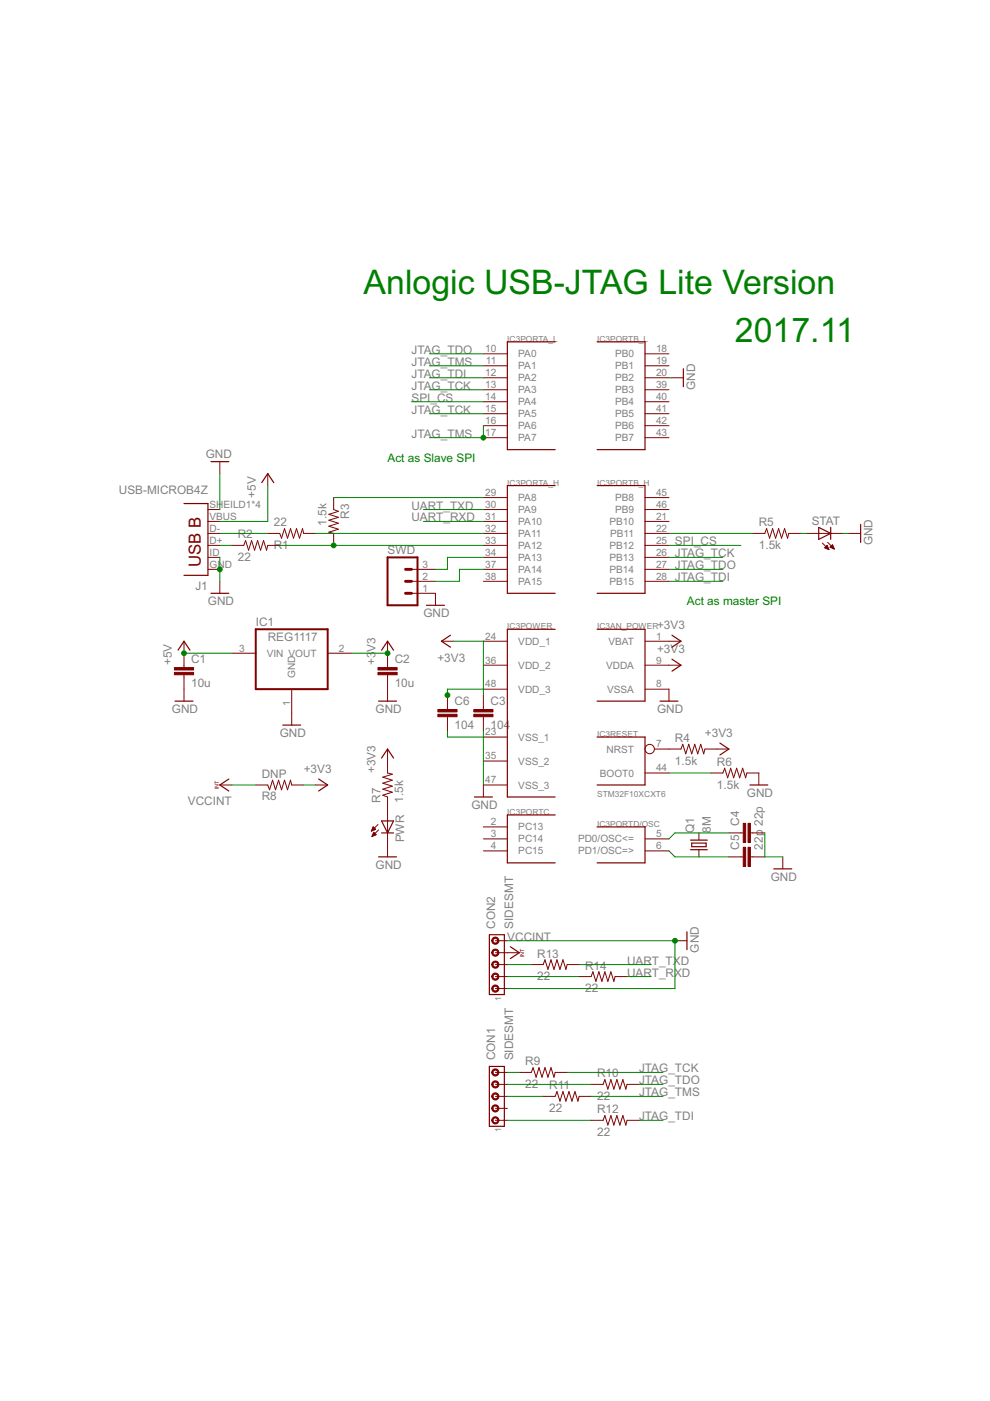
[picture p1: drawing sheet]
<svg xmlns="http://www.w3.org/2000/svg" width="210mm" height="297mm" viewBox="0 0 210 297" stroke-linecap="round" stroke-linejoin="round" font-family="sans-serif">
<g fill="none" stroke="#800000" stroke-width=".25">
<path d="M117.7 72.5h-10.1v22.8h10.1M126.6 72.5h10.2v22.8h-10.2M144.9 78.2v3.8M44.7 97.9h3.8M39 106.8h5.1v15.2h-5.1M55.5 102.3l1.3-1.9 1.2 1.9M117.7 103h-10.1v22.8h10.1M126.6 103h10.2v22.8h-10.2M173.6 111.8l2.5 1.3-2.5 1.3zM176.1 111.8v2.6M182.5 111.2v3.8M37.7 137.9l1.3-1.9 1.3 1.9"/>
<path d="M44.7 125.8h3.8M80.9 137.9l1.3-1.9 1.2 1.9M90.4 128.3h3.8M95.5 134.7l-1.9 1.3 1.9 1.2M117.7 133.4h-10.1v35.6h10.1M126.6 133.4h10.2v15.3h-10.2M142.5 134.7l1.9 1.3-1.9 1.2M142.5 139.8l1.9 1.2-1.9 1.3M37.1 148.7h3.8M59.9 153.7h3.9M80.3 148.7h3.8M126.6 156.3h10.2v10.1h-10.2"/>
<path d="M139.9 148.7h3.8M152.6 157.5l1.9 1.3-1.9 1.3M48.5 165.2l-1.9 1.2 1.9 1.3M67.6 165.2l1.9 1.2-1.9 1.3M80.9 160.7l1.3-1.9 1.2 1.9M80.9 174.1h2.5l-1.2 2.5zM80.9 176.6h2.5M100.6 169h3.8M117.7 172.8h-10.1v10.1h10.1M126.6 175.3h10.2v7.6h-10.2M146.4 178.1h3.6M146.7 178.8h3v.7h-3z"/>
<path d="M159 166.4h3.8M80.3 181.7h3.8M103.8 198.2h3.1v12.7h-3.1zM145.6 197.5v3.9M146.4 180.1h3.6M164.1 184.2h3.8M108.2 200.7l1.9 1.3-1.9 1.2M103.8 226.1h3.1v12.7h-3.1z"/>
</g>
<g fill="none" stroke="#800000" stroke-width=".21">
<path d="M102.5 75h5.1M102.5 77.6h5.1M136.8 75h5M136.8 77.6h5M46.6 97.9v2.5M102.5 80.1h5.1M102.5 82.6h5.1M102.5 85.2h5.1M102.5 87.7h5.1M102.5 90.3h5.1M102.5 92.8h5.1M136.8 80.1h5"/>
<path d="M136.8 82.6h5M136.8 85.2h5M136.8 87.7h5M136.8 90.3h5M136.8 92.8h5M142.3 80.1h2.6M44.1 108h2.5M44.1 110.6h2.5M44.1 113.1h2.5M44.1 115.6h2.5M44.1 118.2h2.5M49.1 115.6h2.6l.4-1 .6 2 .6-2 .7 2 .6-2 .6 2 .7-2 .6 2 .3-1h2.5"/>
<path d="M56.8 113.1h2.5l.4 1 .6-2 .7 2 .6-2 .6 2 .7-2 .6 2 .6-2 .3 1h2.5M56.8 100.4v2.6M70.7 105.5v2.5l1.1 .4-2.1 .7 2.1 .6-2.1 .6 2.1 .6-2.1 .7 2.1 .6-2.1 .6 1 .3v2.5M102.5 105.5h5.1M102.5 108h5.1M102.5 110.6h5.1M102.5 113.1h5.1M102.5 115.6h5.1M102.5 118.2h5.1M136.8 105.5h5M136.8 108h5M136.8 110.6h5"/>
<path d="M136.8 113.1h5M136.8 115.6h5M136.8 118.2h5M159.6 113.1h2.6l.3-1 .7 2 .6-2 .6 2 .7-2 .6 2 .6-2 .7 2 .2-1h2.6M171 113.1h7.7M174.3 115.1l1.4 1.4M174.9 116.1l.5-.5 .3 .9zM174.9 116.1h.7M175 116h.5M175 116.2h.6M175.1 115.9h.4M175.3 115.7h.1"/>
<path d="M175.3 116.4h.4M175.5 115l1.4 1.4M175.6 116.5h.1M176 116l.5-.5 .4 .9zM176 116h.7M176.1 115.9h.6M176.2 116.1h.6M176.3 115.7h.3M176.4 115.6h.2M176.5 116.2h.3M176.8 116.4h.1M179.9 113.1h2.6"/>
<path d="M39 136v5.5M44.1 120.7h2.5M46.6 123.3v2.5M49.1 138.5h5.1M69.5 138.5h5M82.2 136v5.5M87.2 120.7h5.1M87.2 123.3h5.1M87.2 125.8h5.1v2.5M93.6 136h2.5M102.5 120.7h5.1M102.5 123.3h5.1"/>
<path d="M102.5 136h5.1M136.8 120.7h5M136.8 123.3h5M136.8 136h7.6M39 143.1v5.6M61.8 146.1v7.6M82.2 143.1v5.6M82.2 158.8v5.1l1 .2-2 .7 2 .6-2 .7 2 .6-2 .6 2 .7-2 .6 1 .4v12.7M94.9 147.4v3M94.9 152v3M102.5 141h5.1M102.5 146.1h5.1"/>
<path d="M102.5 156.3h5.1M102.5 147.4v3M102.5 152v3M136.8 141h7.6M136.8 146.1h5v2.6M138.7 158.8h5.7l.4-1 .6 2 .6-2 .7 2 .6-2 .6 2 .7-2 .6 2 .3-1h5M46.6 166.4h2.5M54.2 166.4h2.6l.3 1 .7-2 .6 2 .7-2 .6 2 .6-2 .7 2 .6-2 .2 1h2.6M66.9 166.4h2.6M78.8 176.2h.1M78.8 176.1h.3M78.9 175.9h.5"/>
<path d="M78.9 175.8h.7M78.9 177.3h.2M79 175.7h.5M79 177.1h.4M79 175.6h.4M79 177h.7M79.1 175.5h.1M79.1 176.9h.6M79.1 175.3h.1M79.1 175.3l-.4 .9M79.1 175.3l.5 .5M79.1 176.8h.5"/>
<path d="M79.2 176.7h.2M79.2 176.5h.1M79.2 176.5l.6 .5-.9 .4zM79.6 175.8l-.9 .4M80.1 174.8l-1.4 1.4M80.3 176l-1.4 1.4M102.5 161.4h5.1M102.5 175.3h5.1M102.5 177.9h5.1M107.6 166.4h-5.1v2.6M136.8 177.9h5M136.8 163.9h5"/>
<path d="M148.2 176.6v1.5M150.7 163.9h2.6l.3-1 .7 2 .6-2 .7 2 .6-2 .6 2 .7-2 .6 2 .2-1h2.6v2.5M154.5 176.6h3.1M159.1 176.6h3.1M102.5 180.4h5.1M105 199.5h2.6M136.8 180.4h5M143.1 199.5h2.5M148.2 180.1v1.6M154.5 181.7h3.1M159.1 181.7h3.1M166 181.7v2.5"/>
<path d="M105 209.6h2.6M105 207.1h2.6M105 204.5h2.6M105 202h5.1M112.6 204.5h2.6l.3-1 .7 2 .6-2 .7 2 .6-2 .6 2 .7-2 .6 2 .2-1h2.6M122.8 207.1h2.5l.4-1.1 .6 2.1 .7-2.1 .6 2.1 .6-2.1 .7 2.1 .6-2.1 .7 2.1 .2-1h2.5M105 237.5h2.6M105 235h2.6M105 232.5h2.6M105 229.9h2.6M105 227.4h2.6M110.1 227.4h2.5l.4-1 .7 2 .6-2 .6 2 .6-2 .7 2 .6-2 .7 2 .2-1h2.5"/>
<path d="M115.2 232.5h2.5l.4-1.1 .6 2.1 .7-2.1 .6 2.1 .6-2.1 .7 2.1 .6-2.1 .6 2.1 .3-1h2.5M125.3 237.5h2.6l.3-1 .7 2 .6-2 .7 2 .6-2 .6 2 .7-2 .6 2 .2-1h2.6M125.3 229.9h2.6l.3-1 .7 2 .6-2 .7 2 .6-2 .6 2 .7-2 .6 2 .2-1h2.6"/>
<circle cx="137.8" cy="158.8" r=".99"/>
</g>
<g fill="#800000" stroke="#800000" stroke-width=".21">
<path d="M100.5 151.4h4v.6h-4z"/>
<path d="M100.5 150.4h4v.5h-4z"/>
<path d="M158.6 174.6h.5v4h-.5z"/>
<path d="M157.6 174.6h.5v4h-.5z"/>
<path d="M158.6 179.6h.5v4.1h-.5z"/>
<path d="M157.6 179.6h.5v4.1h-.5z"/>
<path d="M37 142.6h4v.5h-4z"/>
<path d="M37 141.5h4v.5h-4z"/>
<path d="M80.1 142.6h4.1v.5h-4.1z"/>
<path d="M80.1 141.5h4.1v.5h-4.1z"/>
<path d="M92.8 151.4h4.1v.6h-4.1z"/>
<path d="M92.8 150.4h4.1v.5h-4.1z"/>
</g>
<path d="M82.2 118.2h6.3v10.1h-6.3zM54.2 133.4h15.3v12.7h-15.3z" fill="none" stroke="#800000" stroke-width=".42"/>
<g fill="#800000" stroke="#800000" stroke-width=".21">
<path d="M104.4 237a.75 .75 0 0 1 1.2 .1 .75 .75 0 0 1-.4 1.1 .75 .75 0 0 1-.9-.7h.2a.51 .51 0 0 1 .7-.4 .51 .51 0 0 1 .2 .8 .51 .51 0 0 1-.9-.2v-.2h-.2z" fill-rule="evenodd"/>
<path d="M104.4 234.5a.75 .75 0 0 1 1.2 .1 .75 .75 0 0 1-.4 1.1 .75 .75 0 0 1-.9-.7h.2a.51 .51 0 0 1 .7-.4 .51 .51 0 0 1 .2 .8 .51 .51 0 0 1-.9-.2v-.2h-.2z" fill-rule="evenodd"/>
<path d="M104.4 232a.75 .75 0 0 1 1.2 0 .75 .75 0 0 1-.4 1.2 .75 .75 0 0 1-.9-.7h.2a.51 .51 0 0 1 .7-.5 .51 .51 0 0 1 .2 .9 .51 .51 0 0 1-.9-.3v-.1h-.2z" fill-rule="evenodd"/>
<path d="M104.4 229.4a.76 .76 0 0 1 1.3 .1 .76 .76 0 0 1-.4 1.1 .76 .76 0 0 1-1-.7h.2a.51 .51 0 0 1 .7-.4 .51 .51 0 0 1 .2 .8 .51 .51 0 0 1-.9-.2v-.2h-.2z" fill-rule="evenodd"/>
<path d="M104.4 226.9a.76 .76 0 0 1 1.3 0 .76 .76 0 0 1-.4 1.2 .76 .76 0 0 1-1-.7h.2a.51 .51 0 0 1 .7-.5 .51 .51 0 0 1 .2 .9 .51 .51 0 0 1-.9-.3v-.1h-.2z" fill-rule="evenodd"/>
<path d="M104.4 209.1a.76 .76 0 0 1 1.3 .1 .76 .76 0 0 1-.4 1.1 .76 .76 0 0 1-1-.7h.2a.51 .51 0 0 1 .8-.4 .51 .51 0 0 1 .1 .8 .51 .51 0 0 1-.9-.2v-.2h-.2z" fill-rule="evenodd"/>
<path d="M104.4 206.6a.76 .76 0 0 1 1.3 0 .76 .76 0 0 1-.4 1.2 .76 .76 0 0 1-1-.7h.2a.51 .51 0 0 1 .8-.5 .51 .51 0 0 1 .1 .9 .51 .51 0 0 1-.9-.3v-.1h-.2z" fill-rule="evenodd"/>
<path d="M104.4 204a.76 .76 0 0 1 1.3 .1 .76 .76 0 0 1-.4 1.1 .76 .76 0 0 1-1-.7h.2a.51 .51 0 0 1 .8-.4 .51 .51 0 0 1 .1 .8 .51 .51 0 0 1-.9-.2v-.2h-.2z" fill-rule="evenodd"/>
<path d="M104.4 201.5a.76 .76 0 0 1 1.2 0 .76 .76 0 0 1-.3 1.2 .76 .76 0 0 1-1-.7h.2a.51 .51 0 0 1 .8-.4 .51 .51 0 0 1 .1 .8 .51 .51 0 0 1-.9-.2v-.2h-.2z" fill-rule="evenodd"/>
<path d="M104.4 198.9a.76 .76 0 0 1 1.2 .1 .76 .76 0 0 1-.3 1.1 .76 .76 0 0 1-1-.6h.2a.51 .51 0 0 1 .8-.5 .51 .51 0 0 1 .1 .9 .51 .51 0 0 1-.9-.3v-.1h-.2z" fill-rule="evenodd"/>
</g>
<path d="M86 120.7h1.2M86 123.3h1.2M86 125.8h1.2" fill="none" stroke="#800000" stroke-width=".61"/>
<g fill="none" stroke="#008000" stroke-width=".21">
<path d="M91.1 75h11.4M91.1 77.6h11.4M87.2 85.2h15.3M91.1 80.1h11.4M91.1 82.6h11.4M91.1 87.7h11.4M102.5 90.3v2.5h-11.4M141.8 80.1h.5M46.6 113.1h10.2M46.6 100.4v7.6M46.6 118.2v5.1M46.6 115.6h2.5"/>
<path d="M56.8 103v7.6h-10.2M59.3 115.6h43.2M66.9 113.1h35.6M70.7 105.5h31.8M89.8 110.6h12.7M89.8 108h12.7M102.5 118.2h-7.6v2.5h-2.6M141.8 113.1h17.8M141.8 115.6h15.3M141.8 118.2h11.5M169.8 113.1h1.2M178.7 113.1h1.2"/>
<path d="M39 138.5h10.1M74.5 138.5h7.7M96.1 136h6.4v11.4M102.5 120.7h-5.1v2.6h-5.1M141.8 120.7h11.5M141.8 123.3h11.5M94.9 155v1.3h7.6M102.5 155v11.4M102.5 146.1h-7.6v1.5M49.1 166.4h5.1M64.4 166.4h2.5M141.8 163.9h8.9"/>
<path d="M154.5 176.6h-11.4l-1.3 1.3M162.2 176.6v5.1h3.8M107.6 199.5h35.5v10.1h-35.5M141.8 180.4l1.3 1.3h11.4M107.6 204.5h5M107.6 207.1h15.2M122.8 204.5h15.2M132.9 207.1h5.1M107.6 229.9h17.7M107.6 232.5h7.6M107.6 237.5h17.7M107.6 227.4h2.5"/>
<path d="M120.2 227.4h20.4M125.3 232.5h15.3M135.5 229.9h5.1M135.5 237.5h5.1"/>
</g>
<g fill="#008000" stroke="#008000" stroke-width=".21">
<circle cx="46.6" cy="120.7" r=".51"/>
<circle cx="143.1" cy="199.5" r=".51"/>
<circle cx="94.9" cy="147.4" r=".51"/>
<circle cx="82.2" cy="138.5" r=".51"/>
<circle cx="70.7" cy="115.6" r=".51"/>
<circle cx="102.5" cy="92.8" r=".51"/>
<circle cx="39" cy="138.5" r=".51"/>
</g>
<g font-size="8" fill="#008000">
<text x="77.1" y="62.3">Anlogic USB-JTAG Lite Version</text>
<text x="155.8" y="72.5">2017.11</text>
</g>
<text font-size="4" fill="#800000" x="42.6" y="120.3" transform="rotate(-90 42.6 120.3)">USB B</text>
<g font-size="2.8" fill="#808080">
<text x="87.2" y="75">JTAG_TDO</text>
<text x="87.2" y="77.6">JTAG_TMS</text>
<text x="87.2" y="80.1">JTAG_TDI</text>
<text x="87.2" y="82.6">JTAG_TCK</text>
<text x="147.4" y="82.6" transform="rotate(-90 147.4 82.6)">GND</text>
<text x="87.2" y="87.7">JTAG_TCK</text>
<text x="87.2" y="85.2">SPI_CS</text>
<text x="87.2" y="92.8">JTAG_TMS</text>
<text x="43.6" y="97.1">GND</text>
<text x="25.2" y="104.7">USB-MICROB4Z</text>
<text x="54.2" y="105.5" transform="rotate(-90 54.2 105.5)">+5V</text>
<text x="58" y="111.6">22</text>
<text x="69.2" y="111.5" transform="rotate(-90 69.2 111.5)">1.5k</text>
<text x="74" y="110" transform="rotate(-90 74 110)">R3</text>
<text x="87.2" y="108">UART_TXD</text>
<text x="87.2" y="110.6">UART_RXD</text>
<text x="160.9" y="111.6">R5</text>
<text x="172.1" y="111.3">STAT</text>
<text x="50.4" y="118.9">22</text>
<text x="50.4" y="114.1">R2</text>
<text x="58" y="116.4">R1</text>
<text x="82.2" y="117.4">SWD</text>
<text x="143.1" y="118.2">JTAG_TCK</text>
<text x="143.1" y="115.6">SPI_CS</text>
<text x="160.9" y="116.4">1.5k</text>
<text x="185" y="115.6" transform="rotate(-90 185 115.6)">GND</text>
<text x="41.4" y="125">J1</text>
<text x="143.1" y="120.7">JTAG_TDO</text>
<text x="143.1" y="123.3">JTAG_TDI</text>
<text x="44.1" y="128.3">GND</text>
<text x="89.8" y="130.9">GND</text>
<text x="54.2" y="132.8">IC1</text>
<text x="56.8" y="136">REG1117</text>
<text x="139.3" y="133.4">+3V3</text>
<text x="36.5" y="141" transform="rotate(-90 36.5 141)">+5V</text>
<text x="40.5" y="140.7">C1</text>
<text x="79.6" y="141" transform="rotate(-90 79.6 141)">+3</text>
<text x="79.6" y="138.2" transform="rotate(-90 79.6 138.2)">V3</text>
<text x="83.7" y="140.7">C2</text>
<text x="92.7" y="140.3">+3V3</text>
<text x="139.3" y="138.5">+3V3</text>
<text x="40.5" y="145.7">10u</text>
<text x="83.7" y="145.7">10u</text>
<text x="96.4" y="149.5">C6</text>
<text x="104" y="149.5">C3</text>
<text x="36.5" y="151.2">GND</text>
<text x="79.6" y="151.2">GND</text>
<text x="96.4" y="154.6">104</text>
<text x="104" y="154.6">104</text>
<text x="139.3" y="151.2">GND</text>
<text x="59.3" y="156.3">GND</text>
<text x="143.1" y="157.3">R4</text>
<text x="149.5" y="156.3">+3V3</text>
<text x="55.5" y="164.9">DNP</text>
<text x="64.4" y="163.9">+3V3</text>
<text x="79.6" y="163.9" transform="rotate(-90 79.6 163.9)">+3V3</text>
<text x="143.1" y="162.1">1.5k</text>
<text x="152" y="167.2">1.5k</text>
<text x="152" y="162.4">R6</text>
<text x="39.8" y="170.7">VCCINT</text>
<text x="55.5" y="169.7">R8</text>
<text x="80.7" y="170.2" transform="rotate(-90 80.7 170.2)">R7</text>
<text x="85.5" y="170.2" transform="rotate(-90 85.5 170.2)">1.5k</text>
<text x="99.9" y="171.5">GND</text>
<text x="158.3" y="169">GND</text>
<text x="85.7" y="178.6" transform="rotate(-90 85.7 178.6)">PWR</text>
<text x="147.2" y="176.6" transform="rotate(-90 147.2 176.6)">Q1</text>
<text x="150.7" y="176.6" transform="rotate(-90 150.7 176.6)">8M</text>
<text x="156.7" y="175.1" transform="rotate(-90 156.7 175.1)">C4</text>
<text x="161.8" y="175.1" transform="rotate(-90 161.8 175.1)">22p</text>
<text x="79.6" y="184.2">GND</text>
<text x="156.7" y="180.1" transform="rotate(-90 156.7 180.1)">C5</text>
<text x="161.8" y="180.1" transform="rotate(-90 161.8 180.1)">22p</text>
<text x="163.4" y="186.7">GND</text>
<text x="105" y="196.9" transform="rotate(-90 105 196.9)">CON2</text>
<text x="108.8" y="196.9" transform="rotate(-90 108.8 196.9)">SIDESMT</text>
<text x="107.6" y="199.4">VCCINT</text>
<text x="113.9" y="203">R13</text>
<text x="148.2" y="202" transform="rotate(-90 148.2 202)">GND</text>
<text x="113.9" y="207.8">22</text>
<text x="124.1" y="205.6">R14</text>
<text x="133" y="204.5">UART_TXD</text>
<text x="133" y="207.1">UART_RXD</text>
<text x="124.1" y="210.4">22</text>
<text x="105" y="224.8" transform="rotate(-90 105 224.8)">CON1</text>
<text x="108.8" y="224.8" transform="rotate(-90 108.8 224.8)">SIDESMT</text>
<text x="111.4" y="225.9">R9</text>
<text x="135.5" y="227.4">JTAG_TCK</text>
<text x="111.4" y="230.7">22</text>
<text x="116.4" y="231">R11</text>
<text x="126.6" y="233.2">22</text>
<text x="126.6" y="228.4">R10</text>
<text x="135.5" y="229.9">JTAG_TDO</text>
<text x="135.5" y="232.5">JTAG_TMS</text>
<text x="116.4" y="235.8">22</text>
<text x="126.6" y="236">R12</text>
<text x="135.5" y="237.5">JTAG_TDI</text>
<text x="126.6" y="240.8">22</text>
</g>
<g font-size="2.8" fill="#008000">
<text x="82.2" y="97.9">Act as Slave SPI</text>
<text x="145.6" y="128.3">Act as master SPI</text>
</g>
<g font-size="2.4" fill="#808080">
<text x="102.9" y="74.7">10</text>
<text x="103" y="77.2">11</text>
<text x="109.9" y="75.8">PA0</text>
<text x="130.4" y="75.8">PB0</text>
<text x="139.1" y="74.7">18</text>
<text x="139.1" y="77.2">19</text>
<text x="102.9" y="79.7">12</text>
<text x="102.9" y="82.3">13</text>
<text x="109.9" y="78.3">PA1</text>
<text x="109.9" y="80.9">PA2</text>
<text x="109.9" y="83.4">PA3</text>
<text x="130.4" y="78.3">PB1</text>
<text x="130.4" y="80.9">PB2</text>
<text x="130.4" y="83.4">PB3</text>
<text x="139.1" y="79.7">20</text>
<text x="139.1" y="82.3">39</text>
<text x="102.9" y="84.8">14</text>
<text x="102.9" y="87.4">15</text>
<text x="102.9" y="89.9">16</text>
<text x="109.9" y="85.9">PA4</text>
<text x="109.9" y="88.5">PA5</text>
<text x="130.4" y="85.9">PB4</text>
<text x="130.4" y="88.5">PB5</text>
<text x="139.1" y="84.8">40</text>
<text x="139.1" y="87.4">41</text>
<text x="139.1" y="89.9">42</text>
<text x="102.9" y="92.4">17</text>
<text x="109.9" y="91">PA6</text>
<text x="109.9" y="93.5">PA7</text>
<text x="130.4" y="91">PB6</text>
<text x="130.4" y="93.6">PB7</text>
<text x="139.1" y="92.4">43</text>
<text x="44.4" y="107.7">SHEILD1*4</text>
<text x="102.9" y="105.1">29</text>
<text x="102.9" y="107.7">30</text>
<text x="109.9" y="106.2">PA8</text>
<text x="130.4" y="106.2">PB8</text>
<text x="139.1" y="105.1">45</text>
<text x="139.1" y="107.7">46</text>
<text x="44.4" y="112.7">D-</text>
<text x="44.4" y="110.2">VBUS</text>
<text x="102.9" y="110.2">31</text>
<text x="102.9" y="112.7">32</text>
<text x="109.9" y="108.8">PA9</text>
<text x="109.9" y="111.3">PA10</text>
<text x="109.9" y="113.9">PA11</text>
<text x="129.2" y="111.3">PB10</text>
<text x="129.4" y="113.9">PB11</text>
<text x="130.4" y="108.8">PB9</text>
<text x="139.1" y="110.2">21</text>
<text x="139.1" y="112.7">22</text>
<text x="44.4" y="115.3">D+</text>
<text x="44.4" y="117.8">ID</text>
<text x="102.9" y="115.3">33</text>
<text x="102.9" y="117.8">34</text>
<text x="109.9" y="116.4">PA12</text>
<text x="109.9" y="118.9">PA13</text>
<text x="129.2" y="116.4">PB12</text>
<text x="129.2" y="118.9">PB13</text>
<text x="139.1" y="115.3">25</text>
<text x="139.1" y="117.8">26</text>
<text x="44.4" y="120.4">GND</text>
<text x="89.6" y="125.4">1</text>
<text x="89.6" y="122.9">2</text>
<text x="89.6" y="120.4">3</text>
<text x="102.9" y="120.4">37</text>
<text x="102.9" y="122.9">38</text>
<text x="109.9" y="121.5">PA14</text>
<text x="109.9" y="124">PA15</text>
<text x="129.2" y="121.5">PB14</text>
<text x="129.2" y="124">PB15</text>
<text x="139.1" y="120.4">27</text>
<text x="139.1" y="122.9">28</text>
<text x="102.9" y="135.6">24</text>
<text x="109.9" y="136.7">VDD_1</text>
<text x="129" y="136.7">VBAT</text>
<text x="139.1" y="135.6">1</text>
<text x="50.7" y="138.1">3</text>
<text x="56.6" y="139.3">VIN VOUT</text>
<text x="62.6" y="143.8" transform="rotate(-90 62.6 143.8)">GND</text>
<text x="71.8" y="138.1">2</text>
<text x="102.9" y="140.7">36</text>
<text x="109.9" y="141.8">VDD_2</text>
<text x="128.5" y="141.8">VDDA</text>
<text x="139.1" y="140.7">9</text>
<text x="61.5" y="149.6" transform="rotate(-90 61.5 149.6)">1</text>
<text x="102.9" y="145.8">48</text>
<text x="109.9" y="146.9">VDD_3</text>
<text x="128.8" y="146.9">VSSA</text>
<text x="139.1" y="145.8">8</text>
<text x="102.9" y="155.9">23</text>
<text x="102.9" y="161">35</text>
<text x="109.9" y="157">VSS_1</text>
<text x="128.6" y="159.6">NRST</text>
<text x="139.1" y="158.5">7</text>
<text x="102.9" y="166.1">47</text>
<text x="109.9" y="162.1">VSS_2</text>
<text x="109.9" y="167.2">VSS_3</text>
<text x="127.2" y="164.7">BOOT0</text>
<text x="139.1" y="163.5">44</text>
<text x="104" y="175">2</text>
<text x="104" y="177.5">3</text>
<text x="109.9" y="176.1">PC13</text>
<text x="109.9" y="178.6">PC14</text>
<text x="122.6" y="178.6">PD0/OSC&lt;=</text>
<text x="139.1" y="177.5">5</text>
<text x="104" y="180">4</text>
<text x="109.9" y="181.2">PC15</text>
<text x="122.6" y="181.2">PD1/OSC=&gt;</text>
<text x="139.1" y="180">6</text>
</g>
<g font-size="2" fill="#808080">
<text x="107.6" y="72.5">IC3PORTA_L</text>
<text x="126.6" y="72.5">IC3PORTB_L</text>
<text x="107.6" y="102.9">IC3PORTA_H</text>
<text x="126.6" y="102.9">IC3PORTB_H</text>
<text x="107.6" y="133.4">I</text>
<text x="108" y="133.4">C3POWER</text>
<text x="126.6" y="133.4">IC3AN_POW</text>
<text x="137.2" y="133.4">ER</text>
<text x="126.6" y="156.3">IC3RESET</text>
<text x="107.6" y="172.8">IC3PORTC</text>
<text x="126.6" y="169">STM32F10XCXT6</text>
<text x="126.6" y="175.3">IC3PORTD/OSC</text>
<text x="106.3" y="212.1" transform="rotate(-90 106.3 212.1)">1</text>
<text x="106.3" y="240.1" transform="rotate(-90 106.3 240.1)">1</text>
</g>
<g font-size="1.3" fill="#800000">
<text x="46.4" y="167.3" transform="rotate(-90 46.4 167.3)">INT</text>
<text x="111.2" y="202.9" transform="rotate(-90 111.2 202.9)">INT</text>
</g>
</svg>
